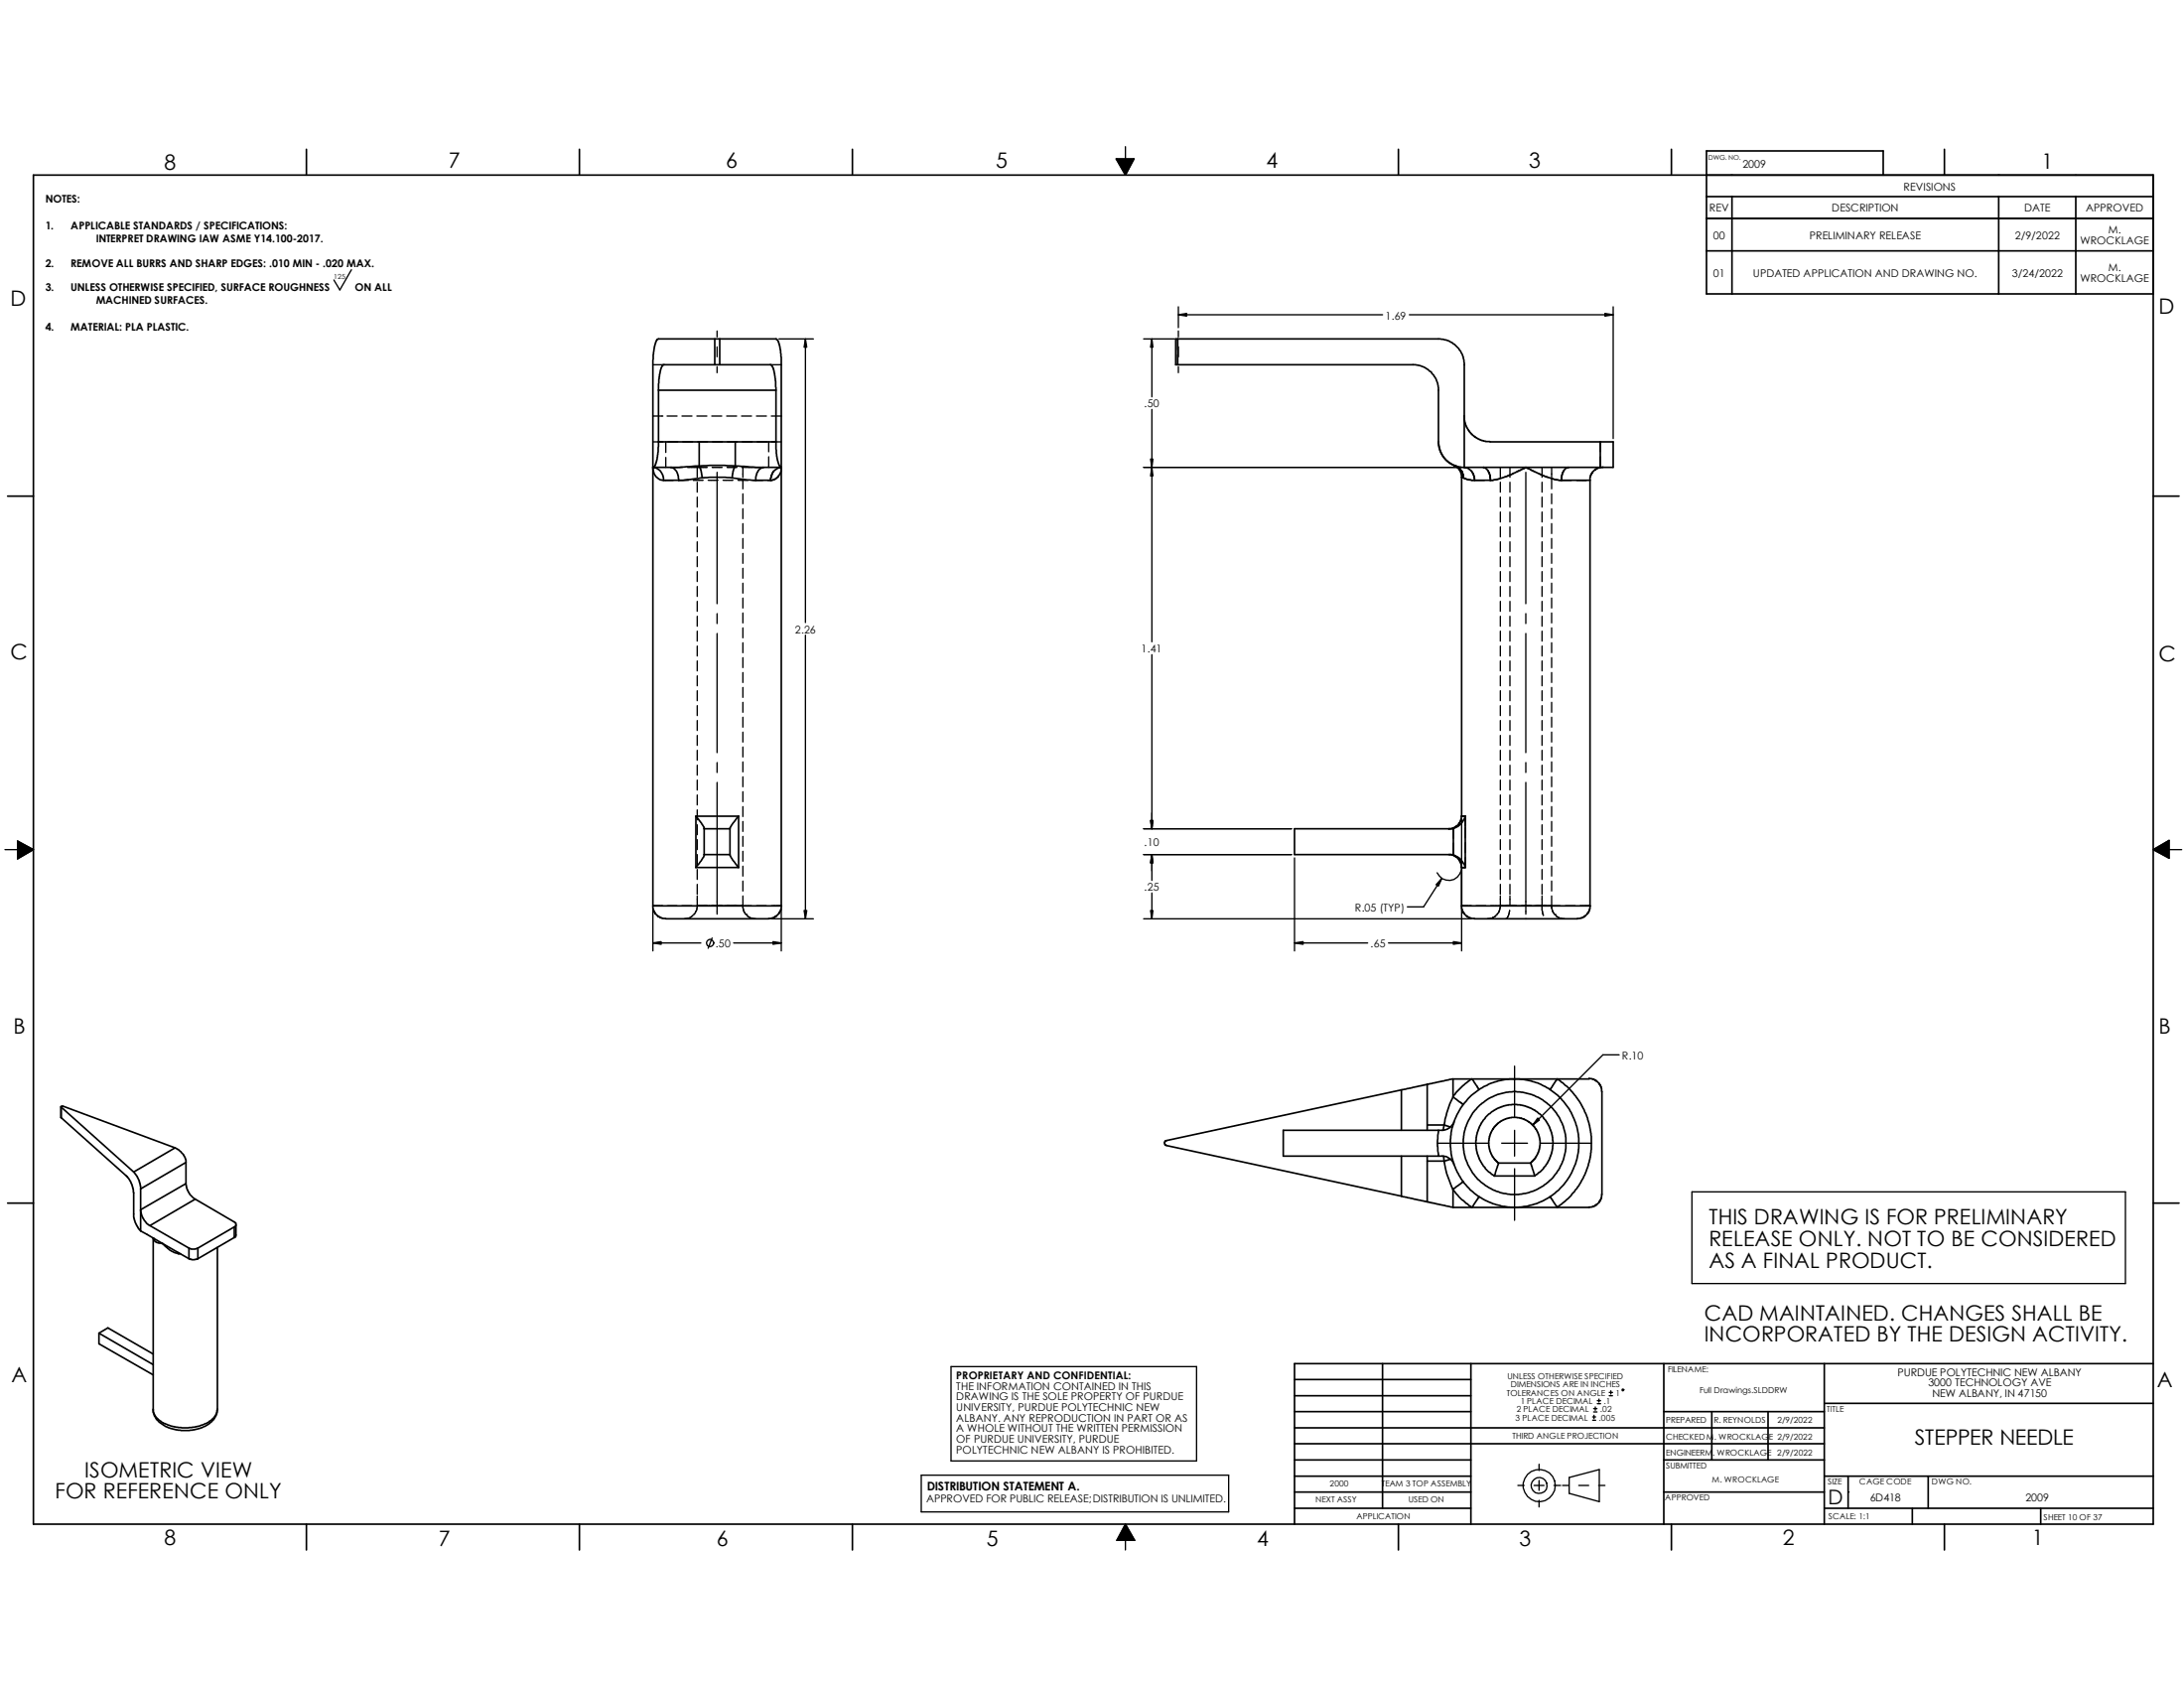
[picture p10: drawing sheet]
<svg xmlns="http://www.w3.org/2000/svg" width="279mm" height="216mm" viewBox="0 0 279 216" stroke-linecap="round" stroke-linejoin="round" font-family="sans-serif">
<g fill="none" stroke="#000" stroke-width=".17">
<path d="M144 18.8v1.5M45 34.5l-1.5 2.6-.8-1.3M142.8 20.3h2.3l-1.1 2.1zM150.7 39.2v2.7M206.4 39.2v16.9M83.5 53.2h1.3M83.5 56.5h1.3M83.5 46.7h1.5M85.2 56.5v1.4M85.2 58.5v1.3M85.3 53.2h1.3M85.4 56.5h1.3"/>
<path d="M86 59.8h1.3M87.2 53.2h1.3M87.3 56.5h1.3M87.9 59.8h2.6M89.2 53.2h1.2M89.2 59.8v1.2M89.2 56.5h1.3M91.1 53.2h1.2M91.1 59.8h1.3M91.1 56.5h1.3M91.7 42.3v.8M91.7 44.4v1.2"/>
<path d="M91.7 46.9v.8M93 53.2h1.2M93 59.8h1.3M93 56.5h1.3M94.9 53.2h1.2M94.9 59.8h1.4M95 56.5h1.2M95 59.8v1.2M96.4 59.8h1.3M96.8 53.2h1.2M96.9 56.5h1.2M98.3 56.5v1.3"/>
<path d="M98.3 58.4v1.4M98.6 46.7h1.3M98.7 53.2h1.2M98.7 56.5h1.2M99.5 59.9l.4-.1v.4M99.7 43.3h4.4M103 43.3v36.3M146.3 59.8h40.6M146.3 43.3h4M147.4 43.3v7.5M147.4 52.4v29.7M150.7 43.3v1.4"/>
<path d="M150.7 45.4v1.3M150.7 42.3v.8M150.7 44.4v1.2M150.7 46.9v.8M150.7 40.3h26.2M180.3 40.3h26.1M184 56.5h.1M186 59.5l.3 .1M186.8 60l.3 .4 .1 .7M187.3 59.8l.4 .1M187.7 59.9h.1M189.8 59.8h.1"/>
<path d="M189.9 59.8h.1M191.9 59.8v1.2M193.2 59.8v1.2M197.3 59.8v1.2M198.5 59.8v1.2M200.7 59.8h-.3M204.7 56.5v1.3M204.7 58.4v1.4M84.9 61.4h1.2M86.8 61.4h1.3M88.7 61.4h1.3M89.2 61.7v1.2"/>
<path d="M89.2 63.6v1.3M89.2 65.5v1.3M89.2 67.4v1.3M89.2 69.3v1.3M89.2 71.2v1.3M89.2 73.1v1.3M89.2 75v1.3M89.2 76.9v1.3M89.2 78.8v1.3M90.6 61.4h1.3M91.7 60.4v16.8M91.7 78.5v1.3"/>
<path d="M92.5 61.4h1.3M94.4 61.4h1.3M95 61.3v1.2M95 63.2v1.2M95 65.1v1.2M95 67v1.2M95 68.9v1.2M95 70.8v1.3M95 72.7v1.3M95 74.6v1.3M95 76.5v1.3M95 78.4v1.3"/>
<path d="M96.3 61.4h1.3M99 60.2l-.3 .6-.1 .6M99.6 60.8a1.15 1.15 0 0 1-.8 .6h-.6M187 61l.2 .1M187.2 61.1l.6 .2 .6 .1M188.2 60.2l.3 .5 .1 .7h1.3M188.4 61.4h.1M190.4 60.2l.2 .6 .1 .6M191.9 61.2l-.6 .2h-.8M191.9 61.7v1.2M191.9 63.6v1.3M191.9 65.5v1.3"/>
<path d="M191.9 67.4v1.3M191.9 69.3v1.3M191.9 71.2v1.3M191.9 73.1v1.3M191.9 75v1.3M191.9 76.9v1.3M191.9 78.8v1.3M193.2 61.7v1.2M193.2 63.6v1.3M193.2 65.5v1.3M193.2 67.4v1.3M193.2 69.3v1.3"/>
<path d="M193.2 71.2v1.3M193.2 73.1v1.3M193.2 75v1.3M193.2 76.9v1.3M193.2 78.8v1.3M193.7 60.5l-1.2 .5M195.2 60.4v16.8M195.2 78.5v1.3M196.3 60.3l-1.1-.5-1.1 .5M196.9 60.6l1.2 .4M197.3 61.7v1.2M197.3 63.6v1.3"/>
<path d="M197.3 65.5v1.3M197.3 67.4v1.3M197.3 69.3v1.3M197.3 71.2v1.3M197.3 73.1v1.3M197.3 75v1.3M197.3 76.9v1.3M197.3 78.8v1.3M198.5 61.2l1 .2h1.5M198.5 61.3v1.2M198.5 63.2v1.2M198.5 65.1v1.2"/>
<path d="M198.5 67v1.2M198.5 68.9v1.2M198.5 70.8v1.3M198.5 72.7v1.3M198.5 74.6v1.3M198.5 76.5v1.3M198.5 78.4v1.3M200 60.2l-.2 .5v.7M201.7 61.4h1.2M89.2 80.7v1.3M89.2 82.6v1.3M89.2 84.5v1.3"/>
<path d="M89.2 86.4v1.3M89.2 88.3v1.3M89.2 90.3v1.2M89.2 92.2v1.2M89.2 94.1v1.2M89.2 96v1.2M89.2 97.9v1.2M89.2 99.8v1.2M91.7 81v15.3M91.7 97.5v1.3M95 80.3v1.3M95 82.2v1.3"/>
<path d="M95 84.1v1.3M95 86v1.3M95 87.9v1.3M95 89.8v1.3M95 91.7v1.3M95 93.6v1.3M95 95.5v1.3M95 97.5v1.2M95 99.4v1.2M103 81.2v36.3M147.4 83.7v22.3M191.9 80.7v1.3"/>
<path d="M191.9 82.6v1.3M191.9 84.5v1.3M191.9 86.4v1.3M191.9 88.3v1.3M191.9 90.3v1.2M191.9 92.2v1.2M191.9 94.1v1.2M191.9 96v1.2M191.9 97.9v1.2M191.9 99.8v1.2M193.2 80.7v1.3M193.2 82.6v1.3"/>
<path d="M193.2 84.5v1.3M193.2 86.4v1.3M193.2 88.3v1.3M193.2 90.3v1.2M193.2 92.2v1.2M193.2 94.1v1.2M193.2 96v1.2M193.2 97.9v1.2M193.2 99.8v1.2M195.2 81v15.3M195.2 97.5v1.3M197.3 80.7v1.3"/>
<path d="M197.3 82.6v1.3M197.3 84.5v1.3M197.3 86.4v1.3M197.3 88.3v1.3M197.3 90.3v1.2M197.3 92.2v1.2M197.3 94.1v1.2M197.3 96v1.2M197.3 97.9v1.2M197.3 99.8v1.2M198.5 80.3v1.3M198.5 82.2v1.3"/>
<path d="M198.5 84.1v1.3M198.5 86v1.3M198.5 87.9v1.3M198.5 89.8v1.3M198.5 91.7v1.3M198.5 93.6v1.3M198.5 95.5v1.3M198.5 97.5v1.2M198.5 99.4v1.2M.6 108.7h1.6M2.2 107.6l2.1 1.1-2.1 1.2zM83.5 115.9h1.3"/>
<path d="M83.5 116.3v5.3M85.3 115.9h1.3M87.2 115.9h1.3M88.6 117.1l-.4 .3-.7 .1M89.2 115.9h6.9M89.2 114.6v1.7l-.3 .5-.2 .2M89.2 101.7v1.3M89.2 103.6v1.3M89.2 105.5v1.3M89.2 107.4v1.3M89.2 109.3v1.3M89.2 111.2v1.3"/>
<path d="M89.2 113.1v1.3M91.1 120l-.5 1.3M91.7 100.1v16.8M95 114.6v1.5l.2 .5 .3 .4M95 101.3v1.2M95 103.2v1.2M95 105.1v1.2M95 107v1.2M95 108.9v1.3M95 110.8v1.3M95 112.7v1.3M95.5 117h.1"/>
<path d="M95.5 117.1l.6 .3 .6 .1M96.8 115.9h1.2M98.7 115.9h1.2M98.7 117.5h5.4M99.9 116.3v5.3M146.3 117.5h41.9M146.3 106h18.9M146.3 109.3h18.9M147.4 109.3v3.3M147.4 114.2v3.3M165.6 109.7v11.9M184.4 112.4l-2.3 3.6h-2.1"/>
<path d="M185.9 106v1.2M185.9 107.9v1.4M186.9 111.3a1.63 1.63 0 0 1-1.4 1.3 1.63 1.63 0 0 1-1.6-1M187 115.9h1.3M187 104.4h.5v1.3M187 104.8v16.8M187.5 105.9v1.2M187.5 107.8v1.3M187.5 109.7v1.3h-.5M188.8 115.9h1.3M190.7 115.9h3.7M191.4 117.1l-.5 .3-.6 .1"/>
<path d="M191.9 114.6v1.4v.3a.82 .82 0 0 1-.4 .7M191.9 101.7v1.3M191.9 103.6v1.3M191.9 105.5v1.3M191.9 107.4v1.3M191.9 109.3v1.3M191.9 111.2v1.3M191.9 113.1v1.3M193.1 116.4l-.1 .7-.2 .4h-.1M193.2 101.7v1.3M193.2 103.6v1.3M193.2 105.5v1.3"/>
<path d="M193.2 107.4v1.3M193.2 109.3v1.3M193.2 111.2v1.3M193.2 113.1v1.3M193.2 114.6v1.3M194.5 115.9h5.1M195.2 100.1v16.8M197.3 101.7v1.3M197.3 103.6v1.3M197.3 105.5v1.3M197.3 107.4v1.3M197.3 109.3v1.3"/>
<path d="M197.3 111.2v1.3M197.3 113.1v1.3M197.3 114.6v1.8l.1 .7M198.5 114.6v1.5l.1 .5 .3 .4M198.5 101.3v1.2M198.5 103.2v1.2M198.5 105.1v1.2M198.5 107v1.2M198.5 108.9v1.3M198.5 110.8v1.3M198.5 112.7v1.3M198.9 117h.1"/>
<path d="M199 117.1l.6 .3 .6 .1M200.2 115.9h1.3M202.1 115.9h1.3M275.5 108.7l2-1.2v2.3zM277.5 108.7h1.6M83.5 120.6h6.2M93.9 120.6h6M165.6 120.6h9.4M177.6 120.6h9.4M193.8 136.4v6.5M207.1 134.9h-2l-9 9M183.9 146.2h6.6"/>
<path d="M192.1 146.2h3.3M193.8 144.6v3.3M193.8 149.5v6.6M197.1 146.2h6.5M216.5 152.4h55.4v11.8h-55.4zM121.7 174.8h31.4v12.1h-31.4zM204.1 180v.4M204.3 179.5h.5M204.3 179.2h.5M204.6 178.9v.4M205.9 178.5h.4M205.9 178.1h.4"/>
<path d="M206.1 177.9v.4M117.9 188.7h39.3v4.7h-39.3zM144 197v1.2M144 194.9l1.2 2.1h-2.3zM194.2 190h.8M196.3 190h1.2M196.9 187.3v.8M196.9 189.4v1.2M196.9 191.9v.8M198.8 190h.8M199.9 190h.8M200.7 189l3.9-1v4.1l-3.9-1.1z"/>
<path d="M202 190h1.2M203.8 181.7h.3M203.8 181.2h.3M203.9 180.6h.4M203.9 180.2h.4M203.9 181v.4M204.5 190h.8M236.4 190.8h.1"/>
<circle cx="90.8" cy="120.6" r=".47"/>
<circle cx="207.6" cy="177.8" r=".12"/>
<circle cx="196.9" cy="190" r="1.02"/>
<circle cx="196.9" cy="190" r="2.07"/>
</g>
<g fill="#000" stroke="#000" stroke-width=".17">
<path d="M142.8 20.3h2.3l-1.1 2.1zM103 43.3l.2 1.1h-.3zM147.2 58.7h.3l-.1 1.1zM147.4 43.3l.1 1.1h-.3zM147.4 59.8l.1 1.1h-.3zM150.7 40.3l1.1-.2v.3zM205.3 40.1l1.1 .2-1.1 .1zM2.2 107.6l2.1 1.1-2.1 1.2zM102.9 116.5h.3l-.2 1zM147.2 104.9h.3l-.1 1.1zM147.4 109.3l.1 1.1h-.3zM147.2 116.5h.3l-.1 1z"/>
<path d="M184.4 112.4l-.4 .9-.3-.1zM275.5 108.7l2-1.2v2.3zM83.5 120.6l1.1-.2v.4zM98.9 120.4l1 .2-1 .2zM165.6 120.6l1.1-.2v.4zM185.9 120.4l1.1 .2-1.1 .2zM196.7 143l.2 .3-.8 .6zM144 194.9l1.2 2.1h-2.3z"/>
</g>
<g fill="none" stroke="#000" stroke-width=".21">
<path d="M39.2 19.1v3.3M74.1 19.1v3.3M109.1 19.1v3.3M178.9 19.1v3.3M213.8 19.1v3.3M248.8 19.1v3.3M4.3 22.4h271.2v172.5h-271.2zM218.3 25.1h57.2M218.3 27.9h57.2M218.3 32.1h57.2M221.6 25.1v12.5M240.9 22.4v-3.1h-22.6v18.3h57.2"/>
<path d="M255.7 25.1v12.5M265.6 25.1v12.5M83.5 59.8a1.52 1.52 0 0 0 1.4 1.6M83.5 59.8a1.54 1.54 0 0 1 1.4 1.6M83.5 59.8h2.3M84.2 56.5v1.3l-.2 1.1a1.03 1.03 0 0 1-.5 .9M84.2 49.9v6.6M84.2 49.9h15.1M84.2 56.5h5.3M85.8 59.8a1.31 1.31 0 0 1 1 1.4v.2M89.5 59.6l.2 .5 .1 1M89.5 56.5h4.6"/>
<path d="M89.5 56.5v3.1M89.5 59.6l1.3-.1 3.3 .1M89.5 59.6l-3.7 .2M91.4 43.3h.7M91.4 46.7h-6.5a1.66 1.66 0 0 0-.5 1.2l-.2 2M91.4 43.3h-7.2a1.46 1.46 0 0 0-.5 1.3l-.2 1.5v69.8M91.4 43.3v3.4M91.4 46.7h.7M92.1 43.3h7.2a1.69 1.69 0 0 1 .5 1.4l.1 1v70.2h-16.4M92.1 46.7h6.5a1.2 1.2 0 0 1 .5 1.1l.1 1 .1 1.1M92.1 43.3v3.4M94.1 56.5v3.1"/>
<path d="M94.1 59.6l3.6 .2M94.1 56.5h5.2M94.1 59.6l-.3 .7-.1 .8M97.7 59.8h2.2M97.7 59.8a1.31 1.31 0 0 0-1 1.4v.2M99.3 49.9v6.6M99.3 56.5v1.5l.2 1.1a.79 .79 0 0 0 .4 .7M99.9 59.8a1.46 1.46 0 0 1-1.3 1.6M99.9 59.8a1.54 1.54 0 0 0-1.3 1.6M150.7 46.7h30.1a3.2 3.2 0 0 1 3.2 3.2v6.6M150.7 43.3h33.3a3.3 3.3 0 0 1 3.3 3.4v13.1M150.7 43.3v3.4"/>
<path d="M150.7 43.3h-.3v3.4h.3M184 56.5a3.3 3.3 0 0 0 2 3M184 56.5a3.3 3.3 0 0 0 3.3 3.3M186 59.5l.1 .1a1.68 1.68 0 0 1 .9 1.4M186 59.5a1.69 1.69 0 0 1 1.2 1.6M187.3 53.2l.2 1.2 .7 1.1 .9 .7 1 .3h14.6M187.3 59.8h17.4M187.3 59.8a1.55 1.55 0 0 1 1.3 1.6M189.8 59.8a1.38 1.38 0 0 1 .9 1.5v.1M200.7 59.8a1.4 1.4 0 0 0-.9 1.5v.1M204.7 56.5v3.3M204.7 56.5h1.7v3.3h-1.7"/>
<path d="M205.1 59.7l-.8 .2-.6 .6-.2 .4-.1 .5M1 63.5h3.3M84.9 61.4h1.9M89.8 61.1l-3 .3M89.8 61.1l1-.1 2.9 .1M93.7 61.1l3 .3M96.7 61.4h1.9M187 61v43.4M187 61l.2 .1M187.2 61.1l.8 .3h.6M188.6 61.4h2.1M199.8 61.4a9.8 9.8 0 0 1-3.8-1.2l-.8-.4a14.4 14.4 0 0 1-4.4 1.6h-.1"/>
<path d="M199.8 61.4h3.6M203.4 61.4v54.5h-16.4M275.5 63.5h3.3M89 111h5.5M89 104.4v6.6M89 104.4l.2 .2a3.3 3.3 0 0 1 .9 1.4M89 104.4h5.5M90.1 109.3a4.1 4.1 0 0 1-1.1 1.7M90.1 106h3.3M90.1 109.3h3.3M90.1 106v3.3M93.4 109.3a4.8 4.8 0 0 0 1.1 1.7"/>
<path d="M93.4 106v3.3M94.5 104.4v6.6M94.5 104.4l-.9 1.2-.2 .4M100 115.9l-.2 .7-.3 .4-.4 .3-.8 .2h-13.5l-.6-.3-.4-.4-.2-.4-.1-.5M185.3 109.3l.8 .1 .4 .4 .3 .4 .2 .8M185.9 106h-20.3v3.3h20.3M185.9 106v3.3M185.9 109.3l.4 .2a2.21 2.21 0 0 1 1.2 1.5M187 111v4.9M187 104.4l-.2 .7-.3 .4-.4 .4-.8 .1M187 104.4h.5M187 111h.5"/>
<path d="M187.5 104.4l-.3 .5a2.23 2.23 0 0 1-1.3 1.1M187.5 104.4v6.6M203.5 115.9l-.2 .7-.4 .4-.4 .3-.7 .2h-13.5l-.6-.3-.5-.4-.2-.4v-.5M179.3 139.4l-30.1 6.5a.33 .33 0 0 0-.2 .3 .33 .33 0 0 0 .2 .3l30.1 6.5M179.3 139.4v5.2M182.6 138.7l-3.3 .7M182.6 138.7v5.2M185.9 138l-3.3 .7M185.9 138h17.4M185.9 138v2.3M189.2 139.4l-.6-1.1a.32 .32 0 0 0-.3-.3 .32 .32 0 0 0-.4 .3l-.9 .7-.8 .8-.3 .5M198.3 139.4l.9-1.4 1.2 .9 .8 .8 .8 1.1 .9 1.6 .5 1.6 .2 1.3v1.7l-.3 1.6-.6 1.7-.7 1.4-1 1.2-1.8 1.5-.9-1.4"/>
<path d="M203.3 137.9l.7 .2 .6 .5 .3 .5v.5v13.2l-.1 .7-.6 .6-.4 .2-.5 .1h-17.4M1 153.9h3.3M7.8 141.6v1.4M7.8 143l8.7 7.8 .4 .7 .2 .6v3.6l.4 1.1 .5 .6M7.8 141.6l9.3 8.3M7.8 141.6l.1-.1h.1l14.4 5.3M17.1 149.9l.5 .6 .2 .5 .2 1.1M18 157.4l2.8 1.6M18 152.1v5.3M19.2 156.8l5 2.8M19.6 158.4v.1M19.6 158.3v22"/>
<path d="M19.6 158.5a1.07 1.07 0 0 0 1.2 .5M20.8 159l3.4 2M20.8 159a3.8 3.8 0 0 0 2.1 1.4M22.4 146.8l.4 .2 .7 .7 .3 .7v.3M22.4 146.8l-5.3 3.1M23.8 151.4l-5.8 3.3 .1 .6 .2 .5 .4 .6 .5 .4M23.8 148.7l-5.8 3.4M23.8 148.7v2.7M23.8 151.4l.1 .7 .2 .4 .9 .9M24.2 159.6v1.4M24.2 159.6l.3 .2h.5l.3-.2M25 153.4l5 2.9a.34 .34 0 0 1 .2 .3 .34 .34 0 0 1-.2 .3"/>
<path d="M25 153.4l-5.8 3.4M25.3 159.6v1.4M27.8 159.6v20.7M30 156.9l-4.7 2.7M30 156.9v1.4M30 158.3l-4.7 2.7M30.2 156.6v1.5l-.2 .2M179.3 147.9v5.1M179.3 153l3.3 .7M182.6 153.7l3.3 .7M182.6 143.9h2.1M182.6 148.5h2.1"/>
<path d="M182.6 143.9v.7M182.6 147.9v5.8M184 147.9a1.76 1.76 0 0 1 2 1M184 144.6h-19.8v3.3h19.8M184 144.6l-.1 1.3 .1 2M184.7 147.9v.6M184.7 148.5a12.3 12.3 0 0 0 1.2 3.6M184.7 143.9v.7M184.7 143.9l.8 .2M185.5 148.3l-.8 .2M185.8 152.1l1.2 1.4 1.3 .9 .9-1.4M185.9 140.3l-.1 .3a12.8 12.8 0 0 0-1.1 3.3"/>
<path d="M185.9 152.1v2.3M185.9 140.3l1.3 1M186 143.5a1.73 1.73 0 0 1-2 1.1M187.2 151.1l-1.3 1M191.2 150.4l-1.2-.9-.8-1.3-.2-.7-.2-1v-1l.2-.6 .5-1.3 1-1.1 1.2-.8 .7-.3 1-.1h1.1l.6 .1 1.2 .6 .7 .5 .7 .8 .5 .9 .3 .7 .1 .6 .1 1-.2 1-.3 .7-.2 .6-.6 .7-1.1 .9M191.2 150.4h5.1M191.7 148.8l-.5-.5-.6-1-.1-.7v-1.2l.5-1 .6-.8 .8-.4 1-.3 1.2 .1 .8 .3 .9 .8 .5 .8 .2 .9-.1 1.2-.4 1-.7 .8M195.8 148.8h-4.1l-.5 1.6M195.8 148.8l.5 1.6M275.5 153.9h3.3M12.7 170.5v1.4l6.9 4M12.7 170.5l6.9 4"/>
<path d="M12.7 170.5l1.1-.7 5.8 3.4M22.9 160.4h.2M22.9 160.2v.2M24.2 161l.4 .1 .7-.1M165.6 178.5h22.6M165.6 176.4h22.6M176.9 174.4v18.5M188.2 174.4v20.5M212.9 174.4v20.5M233.4 179.5h42.1M233.4 174.4v20.5M275.5 174.4h-109.9v20.5"/>
<path d="M19.6 180.3v.3l.2 .5 .5 .8 1.3 .7 1.6 .4 1.6-.1 1.5-.5 .8-.5 .3-.5 .3-.6 .1-.5M27.8 180.3a2.48 2.48 0 0 1-1.8 1.9l-.7 .3-1.2 .1-1.6-.1-1.1-.3a2.49 2.49 0 0 1-1.8-1.8v-.1M39.2 194.9v3.3M74.1 194.9v3.3M109.1 194.9v3.3M165.6 192.9h22.6M165.6 188.8h22.6M165.6 190.8h22.6M165.6 186.7h22.6M165.6 184.7h67.8M165.6 182.6h67.8M165.6 180.6h22.6"/>
<path d="M178.9 194.9v3.3M212.9 190.8h20.5M212.9 186.7h20.5M212.9 180.6h20.5M213.8 194.9v3.3M219 180.6v6.1M226.2 180.6v6.1M233.4 192.9h42.1M233.4 188.8h42.1M236.4 188.8v4.1M244.6 192.9v2M246.7 188.8v4.1"/>
<path d="M248.8 194.9v3.3M261.1 192.9v2"/>
<circle cx="193.8" cy="146.2" r="8.2"/>
<circle cx="193.8" cy="146.2" r="6.6"/>
</g>
<g font-size="2.7">
<text x="21" y="21.7">8</text>
<text x="57.4" y="21.5">7</text>
<text x="92.9" y="21.5">6</text>
<text x="127.4" y="21.5">5</text>
<text x="162" y="21.5">4</text>
<text x="195.6" y="21.5">3</text>
<text x="261.2" y="21.6">1</text>
<text x="1.4" y="39.1">D</text>
<text x="276.1" y="40.1">D</text>
<text x="1.4" y="84.3">C</text>
<text x="276.1" y="84.5">C</text>
<text x="1.7" y="132.2">B</text>
<text x="276.1" y="132.2">B</text>
<text x="218.6" y="156.6">THIS DRAWING IS FOR PRELIMINARY</text>
<text x="218.6" y="159.4">RELEASE ONLY. NOT TO BE CONSIDERED</text>
<text x="218.6" y="162.1">AS A FINAL PRODUCT.</text>
<text x="218" y="168.9">CAD MAINTAINED. CHANGES SHALL BE</text>
<text x="218" y="171.6">INCORPORATED BY THE DESIGN ACTIVITY.</text>
<text x="1.4" y="176.8">A</text>
<text x="275.9" y="177.5">A</text>
<text x="244.9" y="184.8">STEPPER NEEDLE</text>
<text x="7.1" y="191.7">FOR REFERENCE ONLY</text>
<text x="10.8" y="189">ISOMETRIC VIEW</text>
<text x="21" y="197.6">8</text>
<text x="56.1" y="197.8">7</text>
<text x="91.7" y="197.8">6</text>
<text x="126.2" y="197.8">5</text>
<text x="160.8" y="197.8">4</text>
<text x="194.4" y="197.8">3</text>
<text x="228" y="197.6">2</text>
<text x="259.9" y="197.6">1</text>
</g>
<text font-size="2.6" x="233.8" y="192.4">D</text>
<text font-size="1.5" x="118.6" y="190.6">DISTRIBUTION STATEMENT A.</text>
<g font-size="1.4">
<text x="222.9" y="21.5">2009</text>
<text x="5.8" y="25.9">NOTES:</text>
<text x="5.8" y="29.3">1.</text>
<text x="9.1" y="29.3">APPLICABLE STANDARDS / SPECIFICATIONS:</text>
<text x="218.7" y="27.1">REV</text>
<text x="234.4" y="27.1">DESCRIPTION</text>
<text x="243.5" y="24.3">REVISIONS</text>
<text x="259" y="27.1">DATE</text>
<text x="266.8" y="27.1">APPROVED</text>
<text x="269.7" y="29.9">M.</text>
<text x="5.8" y="34.2">2.</text>
<text x="9.1" y="34.2">REMOVE ALL BURRS AND SHARP EDGES: .010 MIN - .020 MAX.</text>
<text x="12.3" y="31">INTERPRET DRAWING IAW ASME Y14.100-2017.</text>
<text x="219.2" y="30.6">00</text>
<text x="219.2" y="35.4">01</text>
<text x="224.3" y="35.4">UPDATED APPLICATION AND DRAWING NO.</text>
<text x="231.5" y="30.6">PRELIMINARY RELEASE</text>
<text x="257.4" y="35.4">3/24/2022</text>
<text x="257.8" y="30.6">2/9/2022</text>
<text x="266.1" y="31.2">WROCKLAGE</text>
<text x="269.7" y="34.7">M.</text>
<text x="5.8" y="37.2">3.</text>
<text x="9.1" y="37.2">UNLESS OTHERWISE SPECIFIED, SURFACE ROUGHNESS</text>
<text x="12.3" y="38.9">MACHINED SURFACES.</text>
<text x="45.4" y="37.2">ON ALL</text>
<text x="177.2" y="40.9">1.69</text>
<text x="266.1" y="36.1">WROCKLAGE</text>
<text x="5.8" y="42.2">4.</text>
<text x="9.1" y="42.2">MATERIAL: PLA PLASTIC.</text>
<text x="146.4" y="52.1">.50</text>
<text x="101.7" y="81">2.26</text>
<text x="146" y="83.5">1.41</text>
<text x="146.4" y="114">.25</text>
<text x="146.4" y="108.2">.10</text>
<text x="173.3" y="116.5">R.05 (TYP)</text>
<text x="91.6" y="121.2">.50</text>
<text x="175.3" y="121.2">.65</text>
<text x="207.5" y="135.5">R.10</text>
<text x="122.3" y="176.4">PROPRIETARY AND CONFIDENTIAL:</text>
<text x="122.3" y="177.8">THE INFORMATION CONTAINED IN THIS</text>
<text x="122.3" y="179.1">DRAWING IS THE SOLE PROPERTY OF PURDUE</text>
<text x="242.8" y="176">PURDUE POLYTECHNIC NEW ALBANY</text>
<text x="246.7" y="177.3">3000 TECHNOLOGY AVE</text>
<text x="247.2" y="178.7">NEW ALBANY, IN 47150</text>
<text x="122.3" y="180.5">UNIVERSITY, PURDUE POLYTECHNIC NEW</text>
<text x="122.3" y="181.8">ALBANY. ANY REPRODUCTION IN PART OR AS</text>
<text x="122.3" y="183.2">A WHOLE WITHOUT THE WRITTEN PERMISSION</text>
<text x="122.3" y="184.5">OF PURDUE UNIVERSITY, PURDUE</text>
<text x="122.3" y="185.9">POLYTECHNIC NEW ALBANY IS PROHIBITED.</text>
<text x="239.2" y="192">6D418</text>
<text x="259.1" y="192">2009</text>
<text x="118.5" y="192.2">APPROVED FOR PUBLIC RELEASE;DISTRIBUTION IS UNLIMITED.</text>
</g>
<g font-size="1.1">
<text x="192.7" y="178.5">TOLERANCES ON ANGLE</text>
<text x="192.8" y="176.4">UNLESS OTHERWISE SPECIFIED</text>
<text x="193.3" y="177.5">DIMENSIONS ARE IN INCHES</text>
<text x="194.5" y="179.6">1 PLACE DECIMAL</text>
<text x="205.2" y="179.6">.1</text>
<text x="206.7" y="178.5">1</text>
<text x="213.4" y="175.6">FILENAME:</text>
<text x="217.4" y="178.1">Full Drawings.SLDDRW</text>
<text x="193.5" y="184.1">THIRD ANGLE PROJECTION</text>
<text x="193.9" y="181.7">3 PLACE DECIMAL</text>
<text x="194" y="180.6">2 PLACE DECIMAL</text>
<text x="204.6" y="181.7">.005</text>
<text x="204.7" y="180.6">.02</text>
<text x="213.1" y="182">PREPARED</text>
<text x="213.1" y="184.1">CHECKED M. WROCKLAGE 2/9/2022</text>
<text x="219.2" y="182">R. REYNOLDS</text>
<text x="227.4" y="182">2/9/2022</text>
<text x="233.7" y="180.6">TITLE</text>
<text x="170.1" y="190.2">2000</text>
<text x="176.7" y="190.2">TEAM 3 TOP ASSEMBLY</text>
<text x="213" y="191.9">APPROVED</text>
<text x="213.1" y="186.1">ENGINEERM. WROCKLAGE 2/9/2022</text>
<text x="213.1" y="187.8">SUBMITTED</text>
<text x="219" y="189.7">M. WROCKLAGE</text>
<text x="233.8" y="189.9">SIZE</text>
<text x="237.9" y="189.9">CAGE CODE</text>
<text x="247.1" y="189.9">DWG NO.</text>
<text x="168.3" y="192.2">NEXT ASSY</text>
<text x="173.5" y="194.3">APPLICATION</text>
<text x="180.2" y="192.2">USED ON</text>
<text x="233.9" y="194.4">SCALE: 1:1</text>
<text x="261.5" y="194.4">SHEET 10 OF 37</text>
</g>
<text font-size=".9" x="42.7" y="35.6">125</text>
<text font-size=".8" x="218.5" y="20.4">DWG. NO.</text>
</svg>
